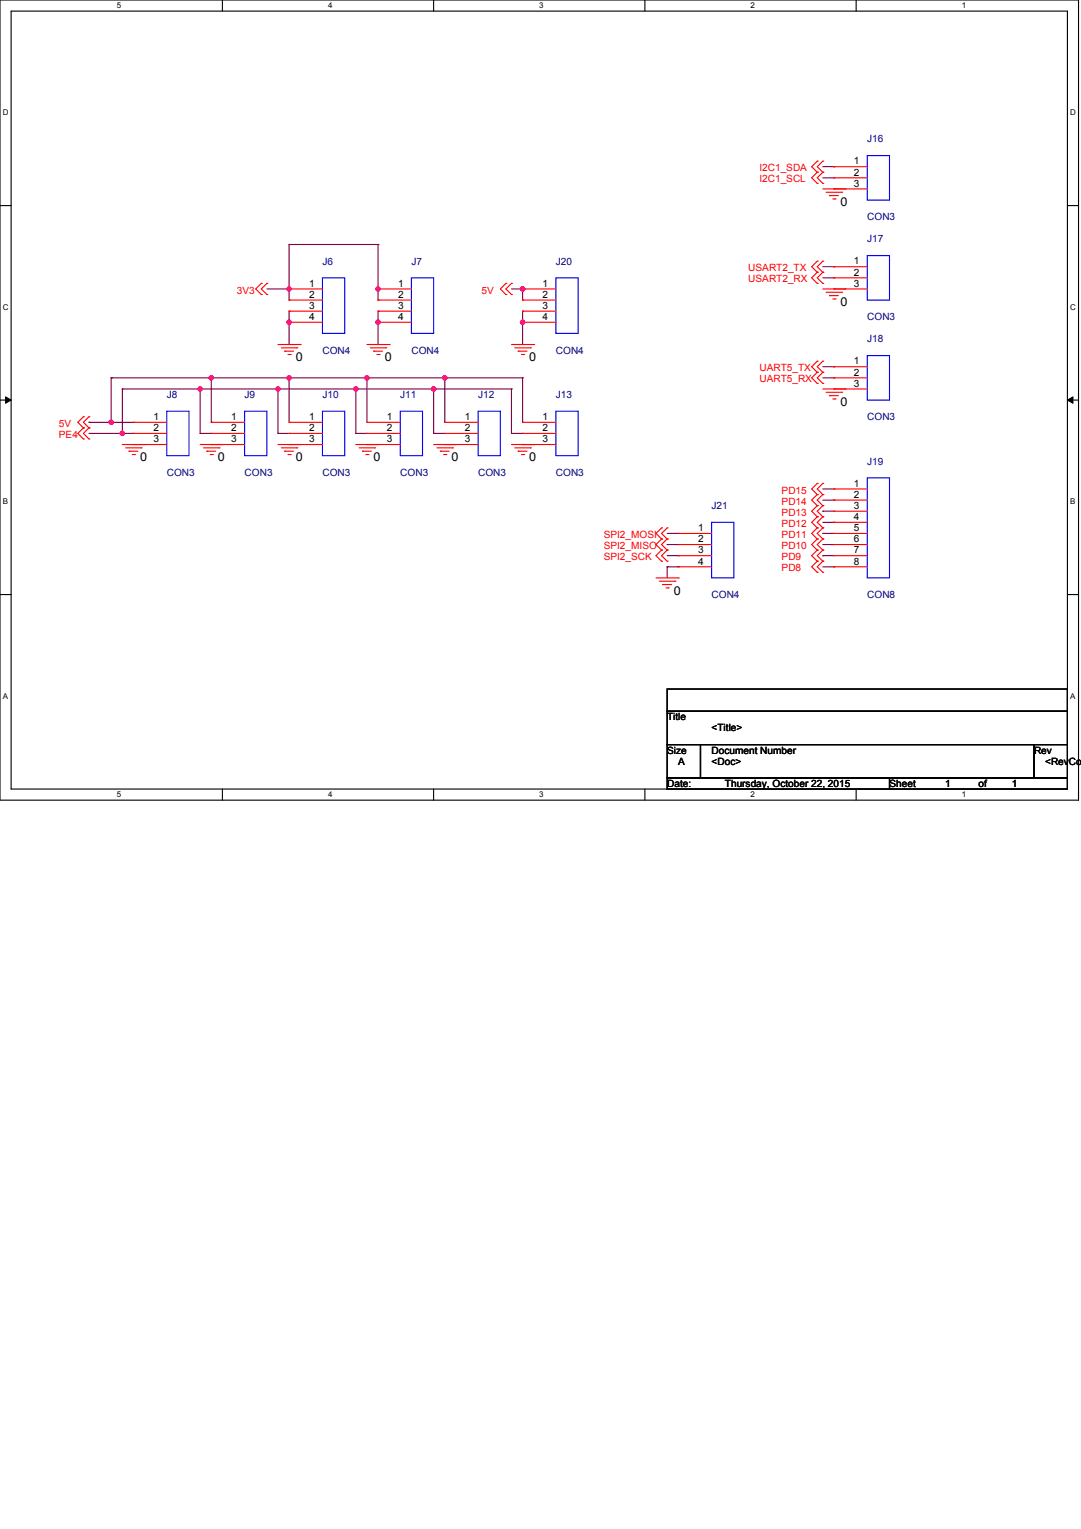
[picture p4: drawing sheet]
<svg xmlns="http://www.w3.org/2000/svg" width="210mm" height="297mm" viewBox="0 0 210 297" stroke-linecap="round" stroke-linejoin="round" font-family="sans-serif">
<path d="M0 0h209.4v155.4h-209.4zM2.2 2.2h205.1v151.1h-205.1z" fill="none" stroke="#000" stroke-width=".22"/>
<g fill="#fff">
<path d="M22.7 .2h.8v1.7h-.8z"/>
<path d="M22.7 153.5h.8v1.7h-.8z"/>
</g>
<path d="M43.2 0v2.2M43.2 153.3v2.1" fill="none" stroke="#000" stroke-width=".22"/>
<g fill="#fff">
<path d="M63.7 .2h.9v1.7h-.9z"/>
<path d="M63.7 153.5h.9v1.7h-.9z"/>
</g>
<path d="M84.2 0v2.2M84.2 153.3v2.1" fill="none" stroke="#000" stroke-width=".22"/>
<g fill="#fff">
<path d="M104.7 .2h.9v1.7h-.9z"/>
<path d="M104.7 153.5h.9v1.7h-.9z"/>
</g>
<path d="M125.2 0v2.2M125.2 153.3v2.1" fill="none" stroke="#000" stroke-width=".22"/>
<g fill="#fff">
<path d="M145.7 .2h.9v1.7h-.9z"/>
<path d="M145.7 153.5h.9v1.7h-.9z"/>
</g>
<path d="M166.2 0v2.2M166.2 153.3v2.1" fill="none" stroke="#000" stroke-width=".22"/>
<g fill="#fff">
<path d="M186.8 .2h.8v1.7h-.8z"/>
<path d="M186.8 153.5h.8v1.7h-.8z"/>
<path d="M.5 21.1h1.2v1.7h-1.2z"/>
<path d="M207.8 21.1h1.1v1.7h-1.1z"/>
<path d="M.5 58.8h1.2v1.7h-1.2z"/>
<path d="M207.8 58.8h1.1v1.7h-1.1z"/>
</g>
<path d="M0 39.9h2.2M207.3 39.9h2.1" fill="none" stroke="#000" stroke-width=".22"/>
<g fill="#fff">
<path d="M.5 96.6h1.1v1.7h-1.1z"/>
<path d="M207.8 96.6h1v1.7h-1z"/>
</g>
<path d="M0 77.7h2.2M207.3 77.7h2.1" fill="none" stroke="#000" stroke-width=".22"/>
<path d="M1.1 77.1l1.1 .6-1.1 .6zM207.3 77.7l1-.6v1.2z" fill="#000"/>
<path d="M1.1 77.1l1.1 .6-1.1 .6zM207.3 77.7l1-.6v1.2z" fill="none" stroke="#000" stroke-width=".19"/>
<g fill="#fff">
<path d="M.5 134.4h1.1v1.7h-1.1z"/>
<path d="M207.8 134.4h1v1.7h-1z"/>
</g>
<path d="M0 115.5h2.2M207.3 115.5h2.1" fill="none" stroke="#000" stroke-width=".22"/>
<path d="M56.1 62.6h.1M56.1 62.6v4.3" fill="none" stroke="#800040" stroke-width=".22"/>
<circle cx="56.1" cy="62.6" r=".43" fill="#f0f"/>
<circle cx="56.1" cy="62.6" r=".43" fill="none" stroke="#f0f" stroke-width=".22"/>
<path d="M56.1 60.5h.1M56.1 60.5v2.1M73.4 62.6h.1M73.4 62.6v4.3" fill="none" stroke="#800040" stroke-width=".22"/>
<circle cx="73.4" cy="62.6" r=".43" fill="#f0f"/>
<circle cx="73.4" cy="62.6" r=".43" fill="none" stroke="#f0f" stroke-width=".22"/>
<path d="M51.8 56.1h4.3M56.1 56.1h.1M73.4 60.5h.1M73.4 60.5v2.1" fill="none" stroke="#800040" stroke-width=".22"/>
<circle cx="56.1" cy="56.1" r=".43" fill="#f0f"/>
<circle cx="56.1" cy="56.1" r=".43" fill="none" stroke="#f0f" stroke-width=".22"/>
<path d="M56.1 58.3h.1M56.1 47.5h.1M56.1 47.5v10.8M56.1 47.5h17.3M73.4 47.5h.1M73.4 56.1h.1M73.4 47.5v8.6" fill="none" stroke="#800040" stroke-width=".22"/>
<circle cx="73.4" cy="56.1" r=".43" fill="#f0f"/>
<circle cx="73.4" cy="56.1" r=".43" fill="none" stroke="#f0f" stroke-width=".22"/>
<path d="M73.4 58.3h.1M73.4 56.1v2.2M21.6 73.4h.1M21.6 73.4v8.6M21.6 82h.1M21.6 82h4.3" fill="none" stroke="#800040" stroke-width=".22"/>
<circle cx="21.6" cy="82" r=".43" fill="#f0f"/>
<circle cx="21.6" cy="82" r=".43" fill="none" stroke="#f0f" stroke-width=".22"/>
<path d="M21.6 73.4h.1M21.6 73.4h19.4M41 73.4h.1M41 73.4v8.6M101.5 73.4h.1M101.5 73.4v8.6" fill="none" stroke="#800040" stroke-width=".22"/>
<circle cx="41" cy="73.4" r=".43" fill="#f0f"/>
<circle cx="41" cy="73.4" r=".43" fill="none" stroke="#f0f" stroke-width=".22"/>
<path d="M41 73.4h.1M41 73.4h15.1M56.1 73.4h.1M56.1 73.4v8.6" fill="none" stroke="#800040" stroke-width=".22"/>
<circle cx="56.1" cy="73.4" r=".43" fill="#f0f"/>
<circle cx="56.1" cy="73.4" r=".43" fill="none" stroke="#f0f" stroke-width=".22"/>
<path d="M56.1 73.4h.1M56.1 73.4h15.1M71.2 73.4h.1M71.2 73.4v8.6" fill="none" stroke="#800040" stroke-width=".22"/>
<circle cx="71.2" cy="73.4" r=".43" fill="#f0f"/>
<circle cx="71.2" cy="73.4" r=".43" fill="none" stroke="#f0f" stroke-width=".22"/>
<path d="M71.2 73.4h.1M71.2 73.4h15.2M86.4 73.4h.1M86.4 73.4v8.6" fill="none" stroke="#800040" stroke-width=".22"/>
<circle cx="86.4" cy="73.4" r=".43" fill="#f0f"/>
<circle cx="86.4" cy="73.4" r=".43" fill="none" stroke="#f0f" stroke-width=".22"/>
<path d="M23.7 75.6h.1M23.7 75.6v8.6M86.4 73.4h.1M86.4 73.4h15.1M17.3 82h.1M17.3 82h4.3M17.3 84.2h6.4M23.7 84.2h.1" fill="none" stroke="#800040" stroke-width=".22"/>
<circle cx="23.7" cy="84.2" r=".43" fill="#f0f"/>
<circle cx="23.7" cy="84.2" r=".43" fill="none" stroke="#f0f" stroke-width=".22"/>
<path d="M23.7 75.6h15.2M38.9 75.6h.1M38.9 75.6v8.6M99.3 75.6v8.6M23.7 84.2h2.2M25.9 84.2h.1M38.9 84.2h.1M38.9 84.2h2.1M99.3 84.2h.1M99.3 84.2h2.2M101.5 84.2h.1" fill="none" stroke="#800040" stroke-width=".22"/>
<circle cx="38.9" cy="75.6" r=".43" fill="#f0f"/>
<circle cx="38.9" cy="75.6" r=".43" fill="none" stroke="#f0f" stroke-width=".22"/>
<path d="M38.9 75.6h15.1M54 75.6h.1M54 75.6v8.6M54 84.2h.1M54 84.2h2.1" fill="none" stroke="#800040" stroke-width=".22"/>
<circle cx="54" cy="75.6" r=".43" fill="#f0f"/>
<circle cx="54" cy="75.6" r=".43" fill="none" stroke="#f0f" stroke-width=".22"/>
<path d="M54 75.6h15.1M69.1 75.6h.1M69.1 75.6v8.6M69.1 84.2h.1M69.1 84.2h2.1" fill="none" stroke="#800040" stroke-width=".22"/>
<circle cx="69.1" cy="75.6" r=".43" fill="#f0f"/>
<circle cx="69.1" cy="75.6" r=".43" fill="none" stroke="#f0f" stroke-width=".22"/>
<path d="M69.1 75.6h15.1M84.2 75.6h.1M84.2 75.6v8.6M84.2 84.2h.1M84.2 84.2h2.2" fill="none" stroke="#800040" stroke-width=".22"/>
<circle cx="84.2" cy="75.6" r=".43" fill="#f0f"/>
<circle cx="84.2" cy="75.6" r=".43" fill="none" stroke="#f0f" stroke-width=".22"/>
<g fill="none" stroke="#800040" stroke-width=".22">
<path d="M159.8 32.4h2.1M159.8 34.5h2.1M161.9 32.4h.1M161.9 34.5h.1M159.8 51.8h2.1M159.8 54h2.1M161.9 51.8h.1M161.9 54h.1M84.2 75.6h15.1M99.3 75.6h.1M101.5 62.6h.1M101.5 62.6v4.3"/>
<path d="M159.8 71.2h2.1M159.8 73.4h2.1M161.9 71.2h.1M161.9 73.4h.1M159.8 99.3h.1M159.8 95h2.1M159.8 97.2h2.1M159.8 99.3h2.1M161.9 95h.1M161.9 97.2h.1M159.8 103.6h.1M159.8 108h.1"/>
<path d="M159.8 101.5h2.1M159.8 103.6h2.1M159.8 105.8h2.1M159.8 108h2.1M159.8 110.1h2.1M161.9 101.5h.1M161.9 105.8h.1M161.9 110.1h.1"/>
</g>
<circle cx="101.5" cy="62.6" r=".43" fill="#f0f"/>
<circle cx="101.5" cy="62.6" r=".43" fill="none" stroke="#f0f" stroke-width=".22"/>
<path d="M99.3 56.1h2.2M101.5 56.1h.1M101.5 58.3h.1M101.5 56.1v2.2M101.5 60.5h.1M101.5 60.5v2.1" fill="none" stroke="#800040" stroke-width=".22"/>
<circle cx="101.5" cy="56.1" r=".43" fill="#f0f"/>
<circle cx="101.5" cy="56.1" r=".43" fill="none" stroke="#f0f" stroke-width=".22"/>
<path d="M129.5 110.1h.1M129.5 105.8h.1M129.5 110.1v2.2M129.5 110.1h2.2M129.5 103.6h2.2M129.5 105.8h2.2M129.5 108h2.2M131.7 110.1h.1M131.7 103.6h.1M131.7 108h.1" fill="none" stroke="#800040" stroke-width=".22"/>
<g fill="none" stroke="#f00" stroke-width=".22">
<path d="M158.7 31.3h.1M158.7 33.5h.1M158.7 35.6h.1M158.7 31.3l-1.1 1.1 1.1 1.1M158.7 33.5l-1.1 1 1.1 1.1M159.8 31.3h.1M159.8 33.5h.1M159.8 35.6h.1M159.8 36.7h8.6M159.8 31.3l-1.1 1.1 1.1 1.1M159.8 33.5l-1.1 1 1.1 1.1M160.4 37.4h3"/>
<path d="M161.1 38h.1M161.1 38h1.7M161.7 38.6h.4M161.9 32.4h.1M161.9 34.5h.1M161.9 36.7h.1M161.9 32.4h6.5M161.9 34.5h6.5M162.1 38.6h.1M163.4 37.4h.1M164.1 36.7h.1M50.7 55.1h.1"/>
<path d="M50.7 57.2h.1M50.7 55.1l-1 1 1 1.1M51.8 55.1h.1M51.8 57.2h.1M51.8 55.1l-1.1 1 1.1 1.1M56.1 56.1h.1M56.1 58.3h.1M56.1 56.1h6.5M56.1 58.3h6.5M73.4 56.1h.1M73.4 58.3h.1M73.4 56.1h6.5"/>
<path d="M73.4 58.3h6.5M98.2 55.1h.1M98.2 57.2h.1M98.2 55.1l-1 1 1 1.1M99.3 55.1h.1M99.3 57.2h.1M99.3 55.1l-1.1 1 1.1 1.1M101.5 56.1h.1M101.5 58.3h.1M101.5 56.1h6.4M101.5 58.3h6.4M158.7 50.7h.1"/>
<path d="M158.7 52.9h.1M158.7 55.1h.1M158.7 50.7l-1.1 1.1 1.1 1.1M158.7 52.9l-1.1 1.1 1.1 1.1M159.8 50.7h.1M159.8 52.9h.1M159.8 55.1h.1M159.8 56.1h8.6M159.8 50.7l-1.1 1.1 1.1 1.1M159.8 52.9l-1.1 1.1 1.1 1.1M160.4 56.8h3M161.1 57.4h.1"/>
<path d="M161.1 57.4h1.7M161.7 58.1h.4M161.9 51.8h.1M161.9 54h.1M161.9 56.1h.1M161.9 51.8h6.5M161.9 54h6.5M162.1 58.1h.1M163.4 56.8h.1M164.1 56.1h.1M54 66.9h4.3M54.6 67.6h3"/>
<path d="M55.3 68.2h.1M55.3 68.2h1.7M55.9 68.9h.4M56.1 60.5h.1M56.1 62.6h.1M56.1 60.5h6.5M56.1 62.6h6.5M56.3 68.9h.1M57.6 67.6h.1M58.3 66.9h.1M71.2 66.9h4.4M71.9 67.6h3"/>
<path d="M72.5 68.2h.1M72.5 68.2h1.8M73.2 68.9h.4M73.4 60.5h.1M73.4 62.6h.1M73.4 60.5h6.5M73.4 62.6h6.5M73.6 68.9h.1M74.9 67.6h.1M75.6 66.9h.1M99.3 66.9h4.3M100 67.6h3"/>
<path d="M100.6 68.2h.1M100.6 68.2h1.7M101.3 68.9h.4M101.5 60.5h.1M101.5 62.6h.1M101.5 60.5h6.4M101.5 62.6h6.4M101.7 68.9h.1M103 67.6h.1M103.6 66.9h.1M158.7 70.2h.1M158.7 72.3h.1"/>
<path d="M158.7 74.5h.1M158.7 70.2l-1.1 1 1.1 1.1M158.7 72.3l-1.1 1.1 1.1 1.1M159.8 70.2h.1M159.8 72.3h.1M159.8 74.5h.1M159.8 75.6h8.6M159.8 70.2l-1.1 1 1.1 1.1M159.8 72.3l-1.1 1.1 1.1 1.1M160.4 76.2h3M161.1 76.9h.1M161.1 76.9h1.7"/>
<path d="M161.7 77.5h.4M161.9 71.2h.1M161.9 73.4h.1M161.9 75.6h.1M161.9 71.2h6.5M161.9 73.4h6.5M162.1 77.5h.1M163.4 76.2h.1M164.1 75.6h.1M16.2 81h.1M16.2 83.1h.1M16.2 85.3h.1"/>
<path d="M16.2 81l-1.1 1 1.1 1.1M16.2 83.1l-1.1 1.1 1.1 1.1M17.3 81h.1M17.3 83.1h.1M17.3 85.3h.1M17.3 81l-1.1 1 1.1 1.1M17.3 83.1l-1.1 1.1 1.1 1.1M23.7 86.4h8.7M24.4 87h3M25 87.7h.1M25 87.7h1.8M25.7 88.3h.4"/>
<path d="M25.9 82h.1M25.9 84.2h.1M25.9 86.4h.1M25.9 82h6.5M25.9 84.2h6.5M26.1 88.3h.1M27.4 87h.1M28.1 86.4h.1M38.9 86.4h8.6M39.5 87h3M40.2 87.7h.1M40.2 87.7h1.7"/>
<path d="M40.8 88.3h.4M41 82h.1M41 84.2h.1M41 86.4h.1M41 82h6.5M41 84.2h6.5M41.2 88.3h.1M42.5 87h.1M43.2 86.4h.1M54 86.4h8.6M54.6 87h3M55.3 87.7h.1"/>
<path d="M55.3 87.7h1.7M55.9 88.3h.4M56.1 82h.1M56.1 84.2h.1M56.1 86.4h.1M56.1 82h6.5M56.1 84.2h6.5M56.3 88.3h.1M57.6 87h.1M58.3 86.4h.1M69.1 86.4h8.6M69.7 87h3.1"/>
<path d="M70.4 87.7h.1M70.4 87.7h1.7M71 88.3h.5M71.2 82h.1M71.2 84.2h.1M71.2 86.4h.1M71.2 82h6.5M71.2 84.2h6.5M71.5 88.3h.1M72.8 87h.1M73.4 86.4h.1M84.2 86.4h8.6"/>
<path d="M84.8 87h3.1M85.5 87.7h.1M85.5 87.7h1.7M86.1 88.3h.5M86.4 82h.1M86.4 84.2h.1M86.4 86.4h.1M86.4 82h6.4M86.4 84.2h6.4M86.6 88.3h.1M87.9 87h.1M88.5 86.4h.1"/>
<path d="M99.3 86.4h8.6M100 87h3M100.6 87.7h.1M100.6 87.7h1.7M101.3 88.3h.4M101.5 82h.1M101.5 84.2h.1M101.5 86.4h.1M101.5 82h6.4M101.5 84.2h6.4M101.7 88.3h.1M103 87h.1"/>
<path d="M103.6 86.4h.1M158.7 98.2h.1M158.7 96.1h.1M158.7 93.9h.1M158.7 98.2l-1.1 1.1 1.1 1.1M158.7 96.1l-1.1 1.1 1.1 1M158.7 93.9l-1.1 1.1 1.1 1.1M159.8 98.2h.1M159.8 96.1h.1M159.8 93.9h.1M159.8 98.2l-1.1 1.1 1.1 1.1M159.8 96.1l-1.1 1.1 1.1 1"/>
<path d="M159.8 93.9l-1.1 1.1 1.1 1.1M161.9 95h.1M161.9 97.2h.1M161.9 99.3h.1M161.9 95h6.5M161.9 97.2h6.5M161.9 99.3h6.5M127.4 112.3h4.3M128 112.9h3.1M128.5 102.6h.1M128.5 104.7h.1M128.5 106.9h.1"/>
<path d="M128.5 109h.1M128.5 102.6l-1.1 1 1.1 1.1M128.5 104.7l-1.1 1.1 1.1 1.1M128.5 106.9l-1.1 1.1 1.1 1M128.7 113.6h.1M128.7 113.6h1.7M129.3 114.2h.5M129.5 102.6h.1M129.5 104.7h.1M129.5 106.9h.1M129.5 109h.1M129.5 102.6l-1 1 1 1.1"/>
<path d="M129.5 104.7l-1 1.1 1 1.1M129.5 106.9l-1 1.1 1 1M129.8 114.2h.1M131.1 112.9h.1M131.7 112.3h.1M131.7 103.6h.1M131.7 105.8h.1M131.7 108h.1M131.7 110.1h.1M131.7 103.6h6.5M131.7 105.8h6.5M131.7 108h6.5"/>
<path d="M131.7 110.1h6.5M158.7 109h.1M158.7 111.2h.1M158.7 106.9h.1M158.7 104.7h.1M158.7 102.6h.1M158.7 100.4h.1M158.7 109l-1.1 1.1 1.1 1.1M158.7 106.9l-1.1 1.1 1.1 1M158.7 104.7l-1.1 1.1 1.1 1.1M158.7 102.6l-1.1 1 1.1 1.1M158.7 100.4l-1.1 1.1 1.1 1.1"/>
<path d="M159.8 109h.1M159.8 111.2h.1M159.8 106.9h.1M159.8 104.7h.1M159.8 102.6h.1M159.8 100.4h.1M159.8 109l-1.1 1.1 1.1 1.1M159.8 106.9l-1.1 1.1 1.1 1M159.8 104.7l-1.1 1.1 1.1 1.1M159.8 102.6l-1.1 1 1.1 1.1M159.8 100.4l-1.1 1.1 1.1 1.1M161.9 101.5h.1"/>
<path d="M161.9 103.6h.1M161.9 105.8h.1M161.9 108h.1M161.9 110.1h.1M161.9 101.5h6.5M161.9 103.6h6.5M161.9 105.8h6.5M161.9 108h6.5M161.9 110.1h6.5"/>
</g>
<path d="M129.5 133.9h77.8v4.3h-77.8zM129.5 138.2h77.8v6.5h-77.8zM129.5 144.7h6.5v6.4h-6.5zM129.5 151.1h43.2v2.2h-43.2zM136 144.7h64.8v6.4h-64.8zM172.7 151.1h34.6v2.2h-34.6zM200.8 144.7h6.5v6.4h-6.5z" fill="none" stroke="#000" stroke-width=".22"/>
<g fill="none" stroke="#00f" stroke-width=".22">
<path d="M168.4 30.2h4.3v8.7h-4.3zM62.6 54h4.3v10.8h-4.3zM79.9 54h4.3v10.8h-4.3zM107.9 54h4.4v10.8h-4.4zM168.4 49.7h4.3v8.6h-4.3zM32.4 79.9h4.3v8.6h-4.3zM47.5 79.9h4.3v8.6h-4.3zM62.6 79.9h4.3v8.6h-4.3zM77.7 79.9h4.3v8.6h-4.3zM92.8 79.9h4.4v8.6h-4.4zM107.9 79.9h4.4v8.6h-4.4zM168.4 69.1h4.3v8.6h-4.3z"/>
<path d="M168.4 92.8h4.3v19.5h-4.3zM138.2 101.5h4.3v10.8h-4.3z"/>
</g>
<circle cx="56.1" cy="62.6" r=".43" fill="#f0f"/>
<circle cx="56.1" cy="62.6" r=".43" fill="none" stroke="#f0f" stroke-width=".22"/>
<circle cx="73.4" cy="62.6" r=".43" fill="#f0f"/>
<circle cx="73.4" cy="62.6" r=".43" fill="none" stroke="#f0f" stroke-width=".22"/>
<circle cx="56.1" cy="56.1" r=".43" fill="#f0f"/>
<circle cx="56.1" cy="56.1" r=".43" fill="none" stroke="#f0f" stroke-width=".22"/>
<circle cx="73.4" cy="56.1" r=".43" fill="#f0f"/>
<circle cx="73.4" cy="56.1" r=".43" fill="none" stroke="#f0f" stroke-width=".22"/>
<circle cx="21.6" cy="82" r=".43" fill="#f0f"/>
<circle cx="21.6" cy="82" r=".43" fill="none" stroke="#f0f" stroke-width=".22"/>
<circle cx="41" cy="73.4" r=".43" fill="#f0f"/>
<circle cx="41" cy="73.4" r=".43" fill="none" stroke="#f0f" stroke-width=".22"/>
<circle cx="56.1" cy="73.4" r=".43" fill="#f0f"/>
<circle cx="56.1" cy="73.4" r=".43" fill="none" stroke="#f0f" stroke-width=".22"/>
<circle cx="71.2" cy="73.4" r=".43" fill="#f0f"/>
<circle cx="71.2" cy="73.4" r=".43" fill="none" stroke="#f0f" stroke-width=".22"/>
<circle cx="86.4" cy="73.4" r=".43" fill="#f0f"/>
<circle cx="86.4" cy="73.4" r=".43" fill="none" stroke="#f0f" stroke-width=".22"/>
<circle cx="23.7" cy="84.2" r=".43" fill="#f0f"/>
<circle cx="23.7" cy="84.2" r=".43" fill="none" stroke="#f0f" stroke-width=".22"/>
<circle cx="38.9" cy="75.6" r=".43" fill="#f0f"/>
<circle cx="38.9" cy="75.6" r=".43" fill="none" stroke="#f0f" stroke-width=".22"/>
<circle cx="54" cy="75.6" r=".43" fill="#f0f"/>
<circle cx="54" cy="75.6" r=".43" fill="none" stroke="#f0f" stroke-width=".22"/>
<circle cx="69.1" cy="75.6" r=".43" fill="#f0f"/>
<circle cx="69.1" cy="75.6" r=".43" fill="none" stroke="#f0f" stroke-width=".22"/>
<circle cx="84.2" cy="75.6" r=".43" fill="#f0f"/>
<circle cx="84.2" cy="75.6" r=".43" fill="none" stroke="#f0f" stroke-width=".22"/>
<circle cx="101.5" cy="62.6" r=".43" fill="#f0f"/>
<circle cx="101.5" cy="62.6" r=".43" fill="none" stroke="#f0f" stroke-width=".22"/>
<circle cx="101.5" cy="56.1" r=".43" fill="#f0f"/>
<circle cx="101.5" cy="56.1" r=".43" fill="none" stroke="#f0f" stroke-width=".22"/>
<g font-size="2.4">
<text x="163.2" y="39.9">0</text>
<text x="163.2" y="59.4">0</text>
<text x="57.4" y="70.2">0</text>
<text x="74.7" y="70.2">0</text>
<text x="102.8" y="70.2">0</text>
<text x="163.2" y="78.8">0</text>
<text x="27.2" y="89.6">0</text>
<text x="42.3" y="89.6">0</text>
<text x="57.4" y="89.6">0</text>
<text x="72.5" y="89.6">0</text>
<text x="87.7" y="89.6">0</text>
<text x="102.8" y="89.6">0</text>
<text x="130.8" y="115.5">0</text>
</g>
<g font-size="1.9" fill="#000080">
<text x="168.4" y="27.7">J16</text>
<text x="168.4" y="42.8">CON3</text>
<text x="168.4" y="47.1">J17</text>
<text x="62.6" y="51.4">J6</text>
<text x="79.9" y="51.4">J7</text>
<text x="107.9" y="51.4">J20</text>
<text x="168.4" y="62.2">CON3</text>
<text x="62.6" y="68.7">CON4</text>
<text x="79.9" y="68.7">CON4</text>
<text x="107.9" y="68.7">CON4</text>
<text x="168.4" y="66.5">J18</text>
<text x="32.4" y="77.3">J8</text>
<text x="47.5" y="77.3">J9</text>
<text x="62.6" y="77.3">J10</text>
<text x="77.7" y="77.3">J11</text>
<text x="92.8" y="77.3">J12</text>
<text x="107.9" y="77.3">J13</text>
<text x="168.4" y="81.6">CON3</text>
<text x="32.4" y="92.4">CON3</text>
<text x="47.5" y="92.4">CON3</text>
<text x="62.6" y="92.4">CON3</text>
<text x="77.7" y="92.4">CON3</text>
<text x="92.8" y="92.4">CON3</text>
<text x="107.9" y="92.4">CON3</text>
<text x="168.4" y="90.3">J19</text>
<text x="138.2" y="98.9">J21</text>
<text x="138.2" y="116.2">CON4</text>
<text x="168.4" y="116.2">CON8</text>
</g>
<g font-size="1.9" fill="#f00">
<text x="147.5" y="33.3">I2C1_SDA</text>
<text x="147.5" y="35.4">I2C1_SCL</text>
<text x="145.3" y="52.7">USART2_TX</text>
<text x="46" y="57">3V3</text>
<text x="93.5" y="57">5V</text>
<text x="145.3" y="54.9">USART2_RX</text>
<text x="147.5" y="72.1">UART5_TX</text>
<text x="147.5" y="74.3">UART5_RX</text>
<text x="11.4" y="82.9">5V</text>
<text x="11.4" y="85.1">PE4</text>
<text x="151.8" y="95.9">PD15</text>
<text x="151.8" y="100.2">PD13</text>
<text x="151.8" y="98.1">PD14</text>
<text x="117.2" y="104.5">SPI2_MOSI</text>
<text x="117.2" y="106.7">SPI2_MISO</text>
<text x="151.8" y="106.7">PD10</text>
<text x="151.8" y="104.5">PD11</text>
<text x="151.8" y="102.4">PD12</text>
<text x="117.2" y="108.8">SPI2_SCK</text>
<text x="151.8" y="111">PD8</text>
<text x="151.8" y="108.8">PD9</text>
</g>
<g font-size="1.9">
<text x="165.8" y="31.9">1</text>
<text x="165.8" y="34.1">2</text>
<text x="165.8" y="36.3">3</text>
<text x="165.8" y="51.4">1</text>
<text x="165.8" y="53.5">2</text>
<text x="60" y="55.7">1</text>
<text x="60" y="57.9">2</text>
<text x="77.3" y="55.7">1</text>
<text x="77.3" y="57.9">2</text>
<text x="105.4" y="55.7">1</text>
<text x="105.4" y="57.9">2</text>
<text x="165.8" y="55.7">3</text>
<text x="60" y="60">3</text>
<text x="60" y="62.2">4</text>
<text x="77.3" y="60">3</text>
<text x="77.3" y="62.2">4</text>
<text x="105.4" y="60">3</text>
<text x="105.4" y="62.2">4</text>
<text x="165.8" y="70.8">1</text>
<text x="165.8" y="73">2</text>
<text x="165.8" y="75.1">3</text>
<text x="29.8" y="81.6">1</text>
<text x="29.8" y="83.8">2</text>
<text x="44.9" y="81.6">1</text>
<text x="44.9" y="83.8">2</text>
<text x="60" y="81.6">1</text>
<text x="60" y="83.8">2</text>
<text x="75.1" y="81.6">1</text>
<text x="75.1" y="83.8">2</text>
<text x="90.2" y="81.6">1</text>
<text x="90.2" y="83.8">2</text>
<text x="105.4" y="81.6">1</text>
<text x="105.4" y="83.8">2</text>
<text x="29.8" y="85.9">3</text>
<text x="44.9" y="85.9">3</text>
<text x="60" y="85.9">3</text>
<text x="75.1" y="85.9">3</text>
<text x="90.2" y="85.9">3</text>
<text x="105.4" y="85.9">3</text>
<text x="165.8" y="94.6">1</text>
<text x="165.8" y="96.7">2</text>
<text x="165.8" y="98.9">3</text>
<text x="165.8" y="101">4</text>
<text x="135.6" y="103.2">1</text>
<text x="135.6" y="105.4">2</text>
<text x="135.6" y="107.5">3</text>
<text x="165.8" y="103.2">5</text>
<text x="165.8" y="105.4">6</text>
<text x="165.8" y="107.5">7</text>
<text x="135.6" y="109.7">4</text>
<text x="165.8" y="109.7">8</text>
<text x="129.5" y="139.9">Title</text>
<text x="138.2" y="142.1">&lt;Title&gt;</text>
<text x="129.5" y="146.4">Size</text>
<text x="131.7" y="148.6">A</text>
<text x="138.2" y="146.4">Document Number</text>
<text x="138.2" y="148.6">&lt;Doc&gt;</text>
<text x="200.8" y="146.4">Rev</text>
<text x="202.9" y="148.6">&lt;RevCod</text>
<text x="129.5" y="152.9">Date:</text>
<text x="140.8" y="152.9">Thursday, October 22, 2015</text>
<text x="172.7" y="152.9">Sheet</text>
<text x="183.5" y="152.9">1</text>
<text x="190" y="152.9">of</text>
<text x="196.5" y="152.9">1</text>
</g>
<g font-size="1.5">
<text x="22.7" y="1.6">5</text>
<text x="63.7" y="1.6">4</text>
<text x="104.7" y="1.6">3</text>
<text x="145.7" y="1.6">2</text>
<text x="186.8" y="1.6">1</text>
<text x=".5" y="22.4">D</text>
<text x="207.8" y="22.4">D</text>
<text x=".5" y="60.2">C</text>
<text x="207.8" y="60.2">C</text>
<text x=".5" y="98">B</text>
<text x="207.8" y="98">B</text>
<text x=".5" y="135.8">A</text>
<text x="207.8" y="135.8">A</text>
<text x="22.7" y="154.9">5</text>
<text x="63.7" y="154.9">4</text>
<text x="104.7" y="154.9">3</text>
<text x="145.7" y="154.9">2</text>
<text x="186.8" y="154.9">1</text>
</g>
</svg>
